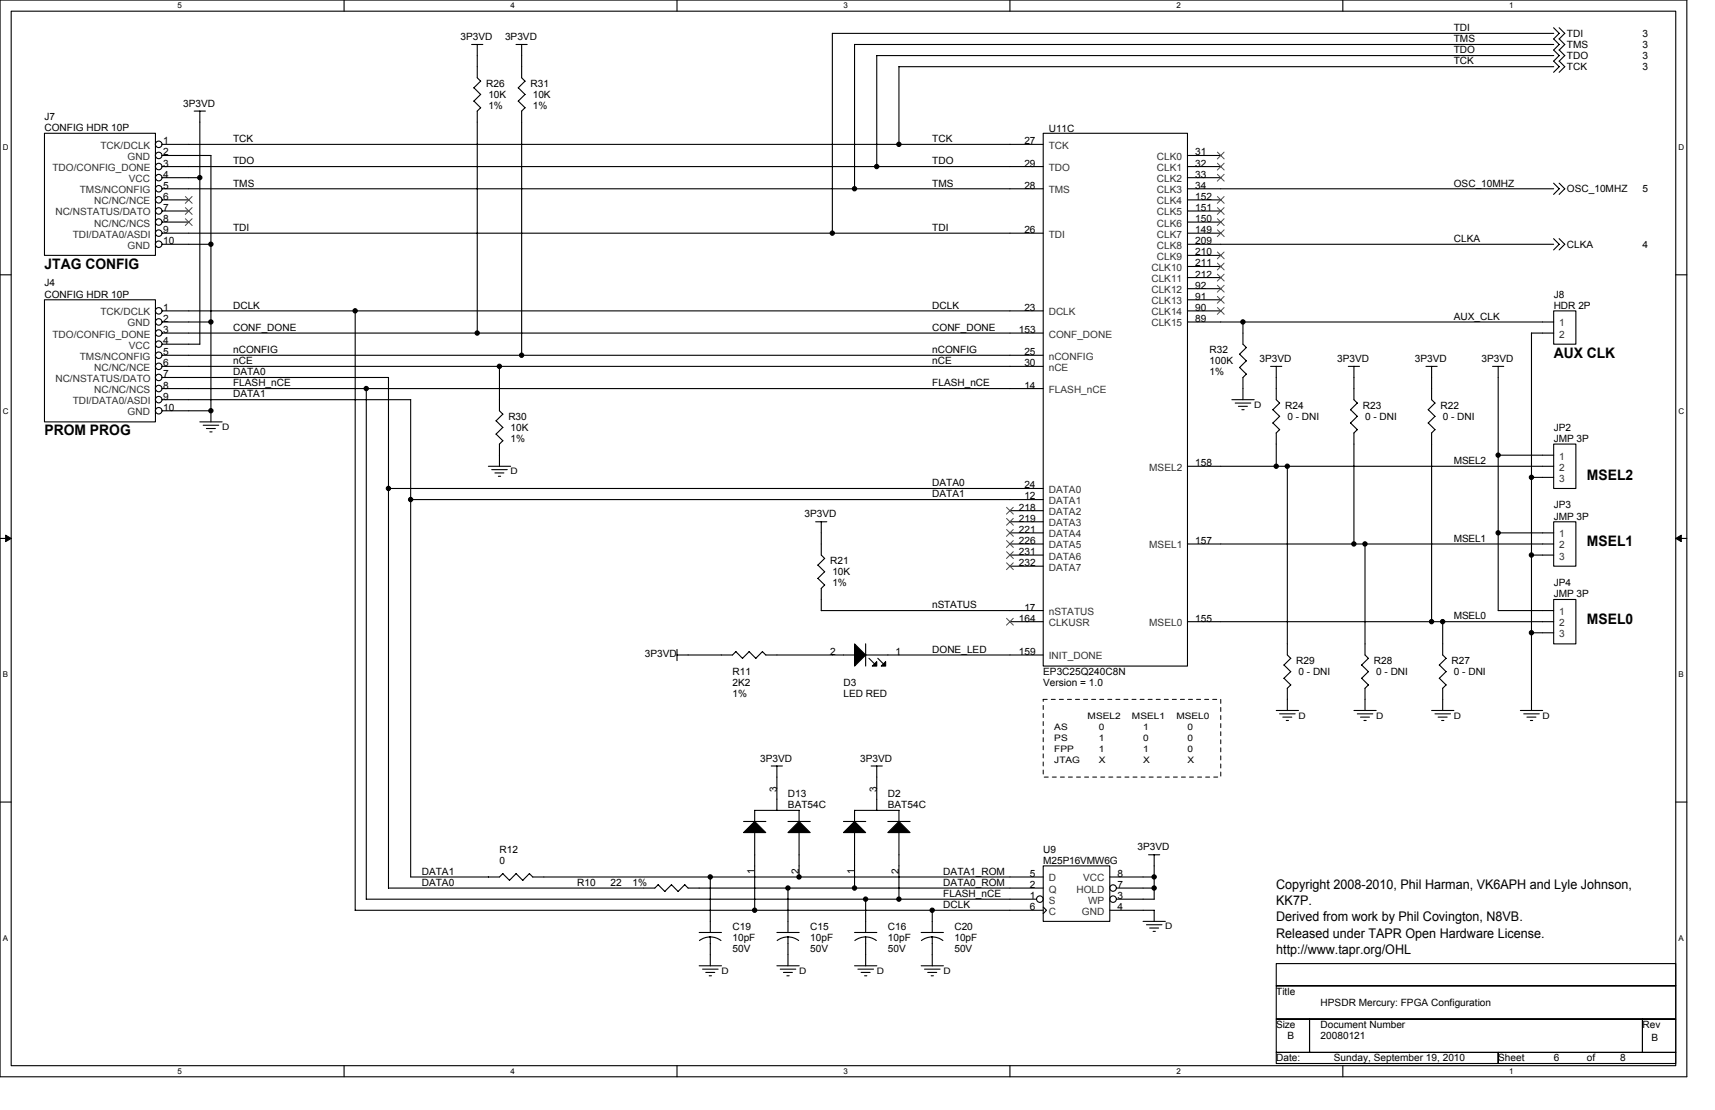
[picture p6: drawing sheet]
<svg xmlns="http://www.w3.org/2000/svg" width="432mm" height="279mm" viewBox="0 0 432 279" stroke-linecap="round" stroke-linejoin="round" font-family="sans-serif">
<path d="M0 0h424.7v271h-424.7zM2.8 2.8h419.1v265.4h-419.1z" fill="none" stroke="#000" stroke-width=".28"/>
<g fill="#fff">
<path d="M44.7 .3h1.1v2.2h-1.1z"/>
<path d="M44.7 268.5h1.1v2.3h-1.1z"/>
</g>
<path d="M86.6 0v2.8M86.6 268.2v2.8" fill="none" stroke="#000" stroke-width=".28"/>
<g fill="#fff">
<path d="M128.5 .3h1.2v2.2h-1.2z"/>
<path d="M128.5 268.5h1.2v2.3h-1.2z"/>
</g>
<path d="M170.5 0v2.8M170.5 268.2v2.8" fill="none" stroke="#000" stroke-width=".28"/>
<g fill="#fff">
<path d="M212.4 .3h1.1v2.2h-1.1z"/>
<path d="M212.4 268.5h1.1v2.3h-1.1z"/>
</g>
<path d="M254.3 0v2.8M254.3 268.2v2.8" fill="none" stroke="#000" stroke-width=".28"/>
<g fill="#fff">
<path d="M296.2 .3h1.1v2.2h-1.1z"/>
<path d="M296.2 268.5h1.1v2.3h-1.1z"/>
</g>
<path d="M338.1 0v2.8M338.1 268.2v2.8" fill="none" stroke="#000" stroke-width=".28"/>
<g fill="#fff">
<path d="M380 .3h1.1v2.2h-1.1z"/>
<path d="M380 268.5h1.1v2.3h-1.1z"/>
<path d="M.7 36h1.5v2.2h-1.5z"/>
<path d="M422.6 36h1.5v2.2h-1.5z"/>
<path d="M.7 102.3h1.5v2.3h-1.5z"/>
<path d="M422.6 102.3h1.5v2.3h-1.5z"/>
</g>
<path d="M0 69.2h2.8M421.9 69.2h2.8" fill="none" stroke="#000" stroke-width=".28"/>
<g fill="#fff">
<path d="M.7 168.7h1.4v2.2h-1.4z"/>
<path d="M422.6 168.7h1.3v2.2h-1.3z"/>
</g>
<path d="M0 135.5h2.8M421.9 135.5h2.8" fill="none" stroke="#000" stroke-width=".28"/>
<path d="M1.4 134.7l1.4 .8-1.4 .8zM421.9 135.5l1.4-.8v1.6z" fill="#000" stroke="#000" stroke-width=".25"/>
<g fill="#fff">
<path d="M.7 235.1h1.4v2.2h-1.4z"/>
<path d="M422.6 235.1h1.4v2.2h-1.4z"/>
</g>
<g fill="none" stroke="#000" stroke-width=".28">
<path d="M118.7 11.2h2.9M120.2 11.2v8.4l.8 .8M129.9 11.2h2.8M131.3 11.2v8.4l.9 .8-1.7 1.7 1.7 1.7-1.7 1.7M209.6 8.4v50.3M209.6 8.4h181.6M226.3 16.8v19.5M226.3 16.8h164.9M391.2 7l1.4 1.4-1.4 1.4M391.2 9.8l1.4 1.4-1.4 1.4 1.4 1.4-1.4 1.4M391.2 15.4l1.4 1.4-1.4 1.4M391.2 11.2h-176v36.3"/>
<path d="M391.2 14h-170.5v27.9M392.6 7l1.4 1.4-1.4 1.4M392.6 9.8l1.4 1.4-1.4 1.4 1.4 1.4-1.4 1.4M392.6 15.4l1.4 1.4-1.4 1.4M11.2 33.5h27.9v30.8h-27.9zM40.8 36.3h221.9M40.8 39.1h12.3v67.1M48.9 28h2.8M50.3 28v58.7M119.3 22.1l1.7 1.7M119.3 25.4l1.7 1.7M120.2 28v55.9"/>
<path d="M121 20.4l-1.7 1.7M121 23.8l-1.7 1.7M121 27.1l-.9 .9M130.5 25.4l1.7 1.7-.9 .9M131.3 28v61.5M262.7 33.5h36.3v134.2h-36.3zM299 39.1h8.4M40.8 41.9h221.9M40.8 44.7h9.5M40.8 47.5h221.9M40.8 50.3h6.7M40.8 53.1h6.7"/>
<path d="M40.8 55.9h6.7M40.8 58.7h221.9M299 41.9h8.4M299 44.7h8.4M299 47.5h92.2M299 50.3h8.4M299 53.1h8.4M299 55.9h8.4M299 58.7h8.4M391.2 46.1l1.4 1.4-1.4 1.4M392.6 46.1l1.4 1.4-1.4 1.4M11.2 75.5h27.9v30.7h-27.9z"/>
<path d="M40.8 78.3h221.9M40.8 61.5h12.3M89.4 78.2v150.9M299 78.3h8.4M299 61.5h92.2M299 64.3h8.4M299 67.1h8.4M299 69.9h8.4M299 72.7h8.4M299 75.5h8.4M391.2 60.1l1.4 1.4-1.4 1.4M391.2 78.3h5.6v8.3h-5.6z"/>
<path d="M392.6 60.1l1.4 1.4-1.4 1.4M40.8 92.2h221.9M40.8 81h12.3M40.8 83.8h221.9M40.8 86.6h9.5M40.8 89.4h221.9M40.8 95h57v128.5h67.1l.8-.8 1.7 1.7M40.8 97.8h221.9M92.2 97.8v128.5h168.8M125.8 92.2v11.2l.8 .9M299 81h92.2M312.1 89.2l1.7 1.6"/>
<path d="M312.9 81v5.6l.9 .9M312.9 95v5.6M313.8 87.5l-1.7 1.7M313.8 90.8l-1.7 1.7 1.7 1.7M313.8 94.2l-.9 .8M319.9 92.2h2.8M321.3 92.2v8.4l.9 .9M339.5 92.2h2.8M340.9 92.2v8.4l.9 .9-1.8 1.6M359 92.2h2.8M360.4 92.2v8.4l.9 .9-1.7 1.6M375.8 92.2h2.8"/>
<path d="M377.2 92.2v61.5h14M391.2 83.8h-5.6v95M40.8 100.6h62.6v120.1h22.4l.8-.8M40.8 103.4h12.3M50.3 106.2h5.6M51.2 107h3.9M52 107.9h2.2M52.8 108.7h.6M123 117.4h5.6M123.8 118.2h3.9M124.6 119h2.3M125.5 119.9h.5"/>
<path d="M125.8 111.8v5.6M126.6 104.2l-1.7 1.7 1.7 1.7M126.6 107.6l-1.7 1.7 1.7 1.7M126.6 110.9l-.9 .9M299 117.4h92.2M310.2 100.6h5.6M311 101.5h3.9M311.8 102.3h2.3M312.7 103.1h.5M320.5 103.1l1.7 1.7M320.5 106.5l1.7 1.7M321.3 109v8.4"/>
<path d="M322.2 101.5l-1.7 1.6M322.2 104.8l-1.7 1.7M322.2 108.1l-.9 .9M324.1 117.3v47.6l.9 .8-1.7 1.7M340 103.1l1.8 1.7-1.8 1.7M340 106.5l1.8 1.7-.9 .8M340.9 109v27.9M359.6 103.1l1.7 1.7-1.7 1.7M359.6 106.5l1.7 1.7-.9 .8M360.4 109v47.5M377.2 114.6h14M391.2 111.8h5.6v11.2h-5.6z"/>
<path d="M97.8 123h164.9M103.4 125.8h159.3M205.4 131.3h2.8M206.8 131.3v8.4l.8 .9M254.3 131.3h8.4M254.3 136.9h8.4M254.3 128.5h8.4M254.3 134.1h8.4M254.3 139.7h8.4M299 136.9h92.2M343.7 136.9v28l.9 .8-1.8 1.7M377.2 134.1h14"/>
<path d="M385.6 139.7h5.6M385.6 120.2h5.6M391.2 131.3h5.6v11.2h-5.6zM205.9 142.2l1.7 1.7M205.9 145.6l1.7 1.7M207.6 147.3l-.8 .8v5.6h55.9M207.6 140.6l-1.7 1.7M207.6 143.9l-1.7 1.7M254.3 156.5h8.4M254.3 142.5h8.4M299 156.5h92.2M363.2 156.5v8.4l.9 .8"/>
<path d="M385.6 159.3h5.6M391.2 150.9h5.6v11.2h-5.6zM170.5 163.5v2.8M185.3 164l-.9 .9h-13.9M188.6 164l-1.6 1.7-1.7-1.7M192 164l.8 .9M192 164l-1.7 1.7-1.7-1.7M192.8 164.9h22.4M218 164.9h44.7M218 162.1v5.6M218.8 165.7l1.4 1.4M221 165.7l1.4 1.4"/>
<path d="M321.3 178.8h5.6M322.2 179.7h3.9M323.3 167.4l1.7 1.7-1.7 1.7M323.3 170.7l1.7 1.7-.9 .9M324.1 173.2v5.7M340.9 178.8h5.6M341.7 179.7h4M342.8 167.4l1.8 1.7-1.8 1.7M342.8 170.7l1.8 1.7-.9 .9M343.7 173.2v5.7M360.4 178.8h5.7M361.3 179.7h3.9"/>
<path d="M362.4 167.4l1.7 1.7M362.4 170.7l1.7 1.7M363.2 173.2v5.7M364.1 165.7l-1.7 1.7M364.1 169.1l-1.7 1.7M364.1 172.4l-.9 .9M382.8 178.8h5.6M383.6 179.7h4M194.2 192.8h2.8M195.6 192.8v11.2M219.3 192.8h2.8M220.7 192.8v11.2"/>
<path d="M323 180.5h2.2M323.8 181.4h.6M342.5 180.5h2.3M343.4 181.4h.6M362.1 180.5h2.3M363 181.4h.5M384.5 180.5h2.2M385.3 181.4h.6M0 201.9h2.8M126.6 219.9l1.7 1.7M129.9 219.9l1.7 1.7M130 219.9l-1.7 1.7"/>
<path d="M133.3 219.9l.8 .8h128.6M133.3 219.9l-1.7 1.7M187.2 206.8h5.6M190 204v2.8M190 209.6v19.6M190 204h11.2M198.4 206.8h5.6M201.2 204v2.8M201.2 209.6v11.2M212.4 206.8h5.6M215.2 204h11.2M215.2 204v2.8"/>
<path d="M215.2 209.6v14M223.5 206.8h5.7M226.3 204v2.8M226.3 209.6v16.8M262.7 218h16.7v13.9h-16.7zM289.2 215.2h2.8M290.6 215.2v11.1h-9.5M421.9 201.9h2.8M89.4 229.1h173.3M167.4 224.4l1.7-1.7 1.7 1.7M173.2 223.5h89.5M173.3 223.6l-.9-.9-1.7 1.7"/>
<path d="M176 234.7h5.7M176.1 236.7l1.3-.6 1.4-.3 1.5 .3 1.2 .6M178.8 220.7v14M178.8 235.8v7.3M195.6 234.7h5.6M195.7 236.7l1.2-.6 1.5-.3 1.4 .3 1.3 .6M198.4 223.5v11.2M198.4 235.8v7.3M215.2 234.7h5.6M215.2 236.7l1.3-.6 1.4-.3 1.5 .3 1.2 .6M218 226.3v8.4M218 235.8v7.3"/>
<path d="M231.9 234.7h5.6M232 236.7l1.3-.6 1.4-.3 1.4 .3 1.3 .6M234.7 229.1v5.6M234.7 235.8v7.3M262.7 228.3l.8 .8-.8 .9M279.4 229.1h11.2v2.8M279.4 220.7h11.2M281.1 223.5h9.5M287.8 231.9h5.6M288.6 232.8h4M289.5 233.6h2.2M290.3 234.4h.6"/>
<path d="M176 243.1h5.7M176.9 243.9h3.9M177.7 244.8h2.3M178.6 245.6h.5M195.6 243.1h5.6M196.4 243.9h4M197.3 244.8h2.2M198.1 245.6h.6M215.2 243.1h5.6M216 243.9h3.9M216.8 244.8h2.3M217.7 245.6h.5"/>
<path d="M231.9 243.1h5.6M232.8 243.9h3.9M233.6 244.8h2.2M234.4 245.6h.6M321.3 242.5h100.6v5.6h-100.6zM321.3 248.1h100.6v8.4h-100.6zM321.3 256.5h8.4v8.4h-8.4zM329.7 256.5h83.8v8.4h-83.8zM413.5 256.5h8.4v8.4h-8.4zM321.3 264.9h55.9v2.8h-55.9zM377.2 264.9h44.7v2.8h-44.7z"/>
<circle cx="40" cy="36.3" r=".82"/>
<circle cx="40" cy="39.1" r=".82"/>
<circle cx="40" cy="58.7" r=".82"/>
<circle cx="40" cy="55.9" r=".82"/>
<circle cx="40" cy="53.1" r=".82"/>
<circle cx="40" cy="41.9" r=".82"/>
<circle cx="40" cy="50.3" r=".82"/>
<circle cx="40" cy="44.7" r=".82"/>
<circle cx="40" cy="47.5" r=".82"/>
<circle cx="40" cy="78.2" r=".82"/>
<circle cx="40" cy="61.5" r=".82"/>
<circle cx="40" cy="92.2" r=".82"/>
<circle cx="40" cy="81" r=".82"/>
<circle cx="40" cy="95" r=".82"/>
<circle cx="40" cy="86.6" r=".82"/>
<circle cx="40" cy="83.8" r=".82"/>
<circle cx="40" cy="89.4" r=".82"/>
<circle cx="40" cy="97.8" r=".82"/>
<circle cx="40" cy="100.6" r=".82"/>
<circle cx="40" cy="103.4" r=".82"/>
<circle cx="261.8" cy="226.3" r=".82"/>
<circle cx="280.3" cy="226.3" r=".82"/>
<circle cx="280.3" cy="223.5" r=".82"/>
</g>
<path d="M262.7 176h44.7v19.6h-44.7v-19.6" fill="none" stroke="#000" stroke-width=".25" stroke-dasharray="1 1 1 1 1 1 1 1"/>
<g fill="#000" stroke="#000" stroke-width=".28">
<path d="M215.2 162.1l2.8 2.8-2.8 2.8z" fill-rule="evenodd"/>
<path d="M220.7 166.5v1.2h-1.1z" fill-rule="evenodd"/>
<path d="M223 166.5v1.2h-1.1z" fill-rule="evenodd"/>
<path d="M187.2 209.6l2.8-2.8 2.8 2.8z" fill-rule="evenodd"/>
<path d="M198.4 209.6l2.8-2.8 2.8 2.8z" fill-rule="evenodd"/>
<path d="M212.4 209.6l2.8-2.8 2.8 2.8z" fill-rule="evenodd"/>
<path d="M223.5 209.6l2.8-2.8 2.8 2.8z" fill-rule="evenodd"/>
<circle cx="226.3" cy="36.3" r=".54"/>
<circle cx="50.3" cy="44.7" r=".54"/>
<circle cx="209.6" cy="58.7" r=".54"/>
<circle cx="215.1" cy="47.5" r=".54"/>
<circle cx="220.7" cy="41.9" r=".54"/>
<circle cx="53.1" cy="61.5" r=".54"/>
<circle cx="89.4" cy="78.2" r=".54"/>
<circle cx="53.1" cy="81" r=".54"/>
<circle cx="92.2" cy="97.8" r=".54"/>
<circle cx="120.2" cy="83.8" r=".54"/>
<circle cx="125.7" cy="92.2" r=".54"/>
<circle cx="131.3" cy="89.4" r=".54"/>
<circle cx="312.9" cy="81" r=".54"/>
<circle cx="53.1" cy="103.4" r=".54"/>
<circle cx="321.3" cy="117.4" r=".54"/>
<circle cx="324.1" cy="117.4" r=".54"/>
<circle cx="377.2" cy="114.6" r=".54"/>
<circle cx="97.8" cy="122.9" r=".54"/>
<circle cx="103.4" cy="125.7" r=".54"/>
<circle cx="340.9" cy="136.9" r=".54"/>
<circle cx="343.7" cy="136.9" r=".54"/>
<circle cx="377.2" cy="134.1" r=".54"/>
<circle cx="385.6" cy="139.7" r=".54"/>
<circle cx="385.6" cy="120.1" r=".54"/>
<circle cx="360.4" cy="156.5" r=".54"/>
<circle cx="363.2" cy="156.5" r=".54"/>
<circle cx="385.6" cy="159.3" r=".54"/>
<circle cx="178.8" cy="220.7" r=".54"/>
<circle cx="190" cy="229.1" r=".54"/>
<circle cx="198.4" cy="223.5" r=".54"/>
<circle cx="201.2" cy="220.7" r=".54"/>
<circle cx="215.1" cy="223.5" r=".54"/>
<circle cx="217.9" cy="226.3" r=".54"/>
<circle cx="226.3" cy="226.3" r=".54"/>
<circle cx="234.7" cy="229.1" r=".54"/>
<circle cx="290.6" cy="223.5" r=".54"/>
<circle cx="290.6" cy="220.7" r=".54"/>
</g>
<g fill="none" stroke="#4c4c4c" stroke-width=".25">
<path d="M306.5 38.3l1.7 1.7M308.2 38.3l-1.7 1.7M46.7 49.5l1.7 1.7M46.7 52.3l1.7 1.7M46.7 55.1l1.7 1.7M48.4 49.5l-1.7 1.7M48.4 52.3l-1.7 1.7M48.4 55.1l-1.7 1.7M306.5 41.1l1.7 1.7M306.5 43.9l1.7 1.7M306.5 49.5l1.7 1.7M306.5 52.3l1.7 1.7"/>
<path d="M306.5 55.1l1.7 1.7M306.5 57.8l1.7 1.8M308.2 41.1l-1.7 1.7M308.2 43.9l-1.7 1.7M308.2 49.5l-1.7 1.7M308.2 52.3l-1.7 1.7M308.2 55.1l-1.7 1.7M308.2 57.8l-1.7 1.8M306.5 63.4l1.7 1.8M306.5 66.2l1.7 1.7M306.5 69l1.7 1.7M306.5 71.8l1.7 1.7"/>
<path d="M306.5 74.6l1.7 1.7M306.5 77.4l1.7 1.7M308.2 63.4l-1.7 1.8M308.2 66.2l-1.7 1.7M308.2 69l-1.7 1.7M308.2 71.8l-1.7 1.7M308.2 74.6l-1.7 1.7M308.2 77.4l-1.7 1.7M253.4 127.7l1.7 1.7M253.4 130.5l1.7 1.7M253.4 133.3l1.7 1.7M253.4 136.1l1.7 1.7"/>
<path d="M253.4 138.9l1.7 1.7M255.1 127.7l-1.7 1.7M255.1 130.5l-1.7 1.7M255.1 133.3l-1.7 1.7M255.1 136.1l-1.7 1.7M255.1 138.9l-1.7 1.7M253.4 155.6l1.7 1.8M253.4 141.7l1.7 1.7M255.1 155.6l-1.7 1.8M255.1 141.7l-1.7 1.7"/>
</g>
<g font-size="3.6">
<text x="11.2" y="67.6">JTAG CONFIG</text>
<text x="391.2" y="90">AUX CLK</text>
<text x="11.2" y="109.6">PROM PROG</text>
<text x="399.6" y="120.7">MSEL2</text>
<text x="399.6" y="137.5">MSEL1</text>
<text x="399.6" y="157.1">MSEL0</text>
</g>
<g font-size="3.3">
<text x="321.3" y="223.8">Copyright 2008-2010, Phil Harman, VK6APH and Lyle Johnson,</text>
<text x="321.3" y="227.8">KK7P.</text>
<text x="321.3" y="231.9">Derived from work by Phil Covington, N8VB.</text>
<text x="321.3" y="236">Released under TAPR Open Hardware License.</text>
<text x="321.3" y="240.1">http://www.tapr.org/OHL</text>
</g>
<g font-size="2.5">
<text x="116" y="10.1">3P3VD</text>
<text x="127.1" y="10.1">3P3VD</text>
<text x="366" y="10.6">TMS</text>
<text x="366" y="7.9">TDI</text>
<text x="394.5" y="9.2">TDI</text>
<text x="413.5" y="9.2">3</text>
<text x="366" y="16.2">TCK</text>
<text x="366" y="13.4">TDO</text>
<text x="394.5" y="12">TMS</text>
<text x="394.5" y="14.8">TDO</text>
<text x="394.5" y="17.6">TCK</text>
<text x="413.5" y="17.6">3</text>
<text x="413.5" y="12">3</text>
<text x="413.5" y="14.8">3</text>
<text x="122.4" y="21.8">R26</text>
<text x="133.6" y="21.8">R31</text>
<text x="46.1" y="26.9">3P3VD</text>
<text x="123" y="24.6">10K</text>
<text x="123" y="27.4">1%</text>
<text x="134.1" y="24.6">10K</text>
<text x="134.1" y="27.4">1%</text>
<text x="11.2" y="30.2">J7</text>
<text x="11.2" y="33">CONFIG HDR 10P</text>
<text x="58.7" y="35.8">TCK</text>
<text x="234.7" y="35.8">TCK</text>
<text x="264.1" y="33.3">U11C</text>
<text x="41.1" y="36.3">1</text>
<text x="41.1" y="39.1">2</text>
<text x="41.1" y="41.9">3</text>
<text x="58.7" y="41.4">TDO</text>
<text x="234.7" y="41.4">TDO</text>
<text x="257.9" y="36.3">27</text>
<text x="257.9" y="41.9">29</text>
<text x="300.9" y="39.1">31</text>
<text x="300.9" y="41.9">32</text>
<text x="41.1" y="44.7">4</text>
<text x="41.1" y="47.5">5</text>
<text x="58.7" y="47">TMS</text>
<text x="234.7" y="47">TMS</text>
<text x="257.9" y="47.5">28</text>
<text x="300.9" y="44.7">33</text>
<text x="300.9" y="47.5">34</text>
<text x="366" y="47">OSC_10MHZ</text>
<text x="41.1" y="50.3">6</text>
<text x="41.1" y="53.1">7</text>
<text x="300.9" y="50.3">152</text>
<text x="300.9" y="53.1">151</text>
<text x="394.5" y="48.4">OSC_10MHZ</text>
<text x="413.5" y="48.4">5</text>
<text x="41.1" y="55.9">8</text>
<text x="41.1" y="58.7">9</text>
<text x="58.7" y="58.1">TDI</text>
<text x="234.7" y="58.1">TDI</text>
<text x="257.9" y="58.7">26</text>
<text x="300.9" y="55.9">150</text>
<text x="300.9" y="58.7">149</text>
<text x="41.1" y="61.5">10</text>
<text x="300.9" y="61.5">209</text>
<text x="300.9" y="64.3">210</text>
<text x="366" y="60.9">CLKA</text>
<text x="394.5" y="62.3">CLKA</text>
<text x="413.5" y="62.3">4</text>
<text x="300.9" y="67.1">211</text>
<text x="300.9" y="69.8">212</text>
<text x="11.2" y="72.1">J4</text>
<text x="11.2" y="74.9">CONFIG HDR 10P</text>
<text x="58.7" y="77.7">DCLK</text>
<text x="234.7" y="77.7">DCLK</text>
<text x="300.9" y="72.6">92</text>
<text x="300.9" y="75.4">91</text>
<text x="391.2" y="74.9">J8</text>
<text x="391.2" y="77.7">HDR 2P</text>
<text x="41.1" y="78.2">1</text>
<text x="41.1" y="81">2</text>
<text x="41.1" y="83.8">3</text>
<text x="58.7" y="83.3">CONF_DONE</text>
<text x="234.7" y="83.3">CONF_DONE</text>
<text x="256.5" y="83.8">153</text>
<text x="257.9" y="78.2">23</text>
<text x="300.9" y="78.2">90</text>
<text x="300.9" y="81">89</text>
<text x="366" y="80.5">AUX_CLK</text>
<text x="41.1" y="86.6">4</text>
<text x="41.1" y="89.4">5</text>
<text x="58.7" y="88.9">nCONFIG</text>
<text x="234.7" y="88.9">nCONFIG</text>
<text x="257.9" y="89.4">25</text>
<text x="304.6" y="88.9">R32</text>
<text x="41.1" y="92.2">6</text>
<text x="41.1" y="95">7</text>
<text x="58.7" y="91.7">nCE</text>
<text x="58.7" y="94.5">DATA0</text>
<text x="234.7" y="91.7">nCE</text>
<text x="257.9" y="92.2">30</text>
<text x="304.6" y="91.7">100K</text>
<text x="304.6" y="94.5">1%</text>
<text x="317.1" y="91.1">3P3VD</text>
<text x="336.7" y="91.1">3P3VD</text>
<text x="356.3" y="91.1">3P3VD</text>
<text x="373" y="91.1">3P3VD</text>
<text x="41.1" y="97.8">8</text>
<text x="41.1" y="100.6">9</text>
<text x="58.7" y="100.1">DATA1</text>
<text x="58.7" y="97.3">FLASH_nCE</text>
<text x="234.7" y="97.3">FLASH_nCE</text>
<text x="257.9" y="97.8">14</text>
<text x="41.1" y="103.4">10</text>
<text x="128" y="105.6">R30</text>
<text x="323.6" y="102.8">R24</text>
<text x="324.1" y="105.6">0 - DNI</text>
<text x="343.1" y="102.8">R23</text>
<text x="343.7" y="105.6">0 - DNI</text>
<text x="362.7" y="102.8">R22</text>
<text x="363.2" y="105.6">0 - DNI</text>
<text x="128.5" y="108.4">10K</text>
<text x="128.5" y="111.2">1%</text>
<text x="391.2" y="108.4">JP2</text>
<text x="391.2" y="111.2">JMP 3P</text>
<text x="300.9" y="117.3">158</text>
<text x="366" y="116.8">MSEL2</text>
<text x="234.7" y="122.4">DATA0</text>
<text x="234.7" y="125.2">DATA1</text>
<text x="257.9" y="122.9">24</text>
<text x="257.9" y="125.7">12</text>
<text x="202.6" y="130.2">3P3VD</text>
<text x="256.5" y="128.5">218</text>
<text x="256.5" y="131.3">219</text>
<text x="391.2" y="128">JP3</text>
<text x="391.2" y="130.8">JMP 3P</text>
<text x="256.5" y="134.1">221</text>
<text x="256.5" y="136.9">226</text>
<text x="300.9" y="136.9">157</text>
<text x="366" y="136.4">MSEL1</text>
<text x="209" y="142">R21</text>
<text x="256.5" y="139.7">231</text>
<text x="256.5" y="142.5">232</text>
<text x="209.6" y="144.8">10K</text>
<text x="209.6" y="147.6">1%</text>
<text x="391.2" y="147.6">JP4</text>
<text x="234.7" y="153.1">nSTATUS</text>
<text x="257.9" y="153.7">17</text>
<text x="366" y="155.9">MSEL0</text>
<text x="391.2" y="150.3">JMP 3P</text>
<text x="256.5" y="156.5">164</text>
<text x="300.9" y="156.5">155</text>
<text x="162.3" y="165.4">3P3VD</text>
<text x="209" y="164.8">2</text>
<text x="225.5" y="164.8">1</text>
<text x="234.7" y="164.3">DONE_LED</text>
<text x="256.5" y="164.8">159</text>
<text x="326.4" y="167.1">R29</text>
<text x="345.9" y="167.1">R28</text>
<text x="365.5" y="167.1">R27</text>
<text x="184.4" y="169.9">R11</text>
<text x="184.4" y="172.7">2K2</text>
<text x="212.4" y="172.7">D3</text>
<text x="262.7" y="172.7">Version = 1.0</text>
<text x="262.7" y="169.9">EP3C25Q240C8N</text>
<text x="326.9" y="169.9">0 - DNI</text>
<text x="346.5" y="169.9">0 - DNI</text>
<text x="366" y="169.9">0 - DNI</text>
<text x="184.4" y="175.5">1%</text>
<text x="212.4" y="175.5">LED RED</text>
<text x="191.4" y="191.7">3P3VD</text>
<text x="216.6" y="191.7">3P3VD</text>
<text x="195.6" y="199.2" transform="rotate(-90 195.6 199.2)">3</text>
<text x="198.4" y="200.6">D13</text>
<text x="198.4" y="203.4">BAT54C</text>
<text x="220.7" y="199.2" transform="rotate(-90 220.7 199.2)">3</text>
<text x="223.5" y="200.6">D2</text>
<text x="223.5" y="203.4">BAT54C</text>
<text x="125.8" y="214.6">R12</text>
<text x="262.7" y="214.6">U9</text>
<text x="286.4" y="214.1">3P3VD</text>
<text x="106.2" y="220.2">DATA1</text>
<text x="125.8" y="217.4">0</text>
<text x="190" y="220" transform="rotate(-90 190 220)">1</text>
<text x="201.2" y="220" transform="rotate(-90 201.2 220)">2</text>
<text x="215.1" y="220" transform="rotate(-90 215.1 220)">1</text>
<text x="226.3" y="220" transform="rotate(-90 226.3 220)">2</text>
<text x="237.5" y="220.2">DATA1_ROM</text>
<text x="259.3" y="220.7">5</text>
<text x="262.7" y="217.4">M25P16VMW6G</text>
<text x="281.4" y="220.7">8</text>
<text x="106.2" y="223">DATA0</text>
<text x="145.3" y="223">R10</text>
<text x="153.7" y="223">22</text>
<text x="159.3" y="223">1%</text>
<text x="237.5" y="225.8">FLASH_nCE</text>
<text x="237.5" y="223">DATA0_ROM</text>
<text x="259.3" y="226.3">1</text>
<text x="259.3" y="223.5">2</text>
<text x="281.4" y="226.3">3</text>
<text x="281.4" y="223.5">7</text>
<text x="237.5" y="228.6">DCLK</text>
<text x="259.3" y="229.1">6</text>
<text x="281.4" y="229.1">4</text>
<text x="184.4" y="234.2">C19</text>
<text x="184.4" y="237">10pF</text>
<text x="184.4" y="239.8">50V</text>
<text x="204" y="234.2">C15</text>
<text x="204" y="237">10pF</text>
<text x="204" y="239.8">50V</text>
<text x="223.5" y="234.2">C16</text>
<text x="223.5" y="237">10pF</text>
<text x="223.5" y="239.8">50V</text>
<text x="240.3" y="234.2">C20</text>
<text x="240.3" y="237">10pF</text>
<text x="240.3" y="239.8">50V</text>
<text x="321.3" y="250.4">Title</text>
<text x="332.5" y="253.2">HPSDR Mercury: FPGA Configuration</text>
<text x="321.3" y="258.8">Size</text>
<text x="324.1" y="261.6">B</text>
<text x="332.5" y="258.8">Document Number</text>
<text x="332.5" y="261.6">20080121</text>
<text x="413.5" y="258.8">Rev</text>
<text x="415.8" y="262.1">B</text>
<text x="321.3" y="267.1">Date:</text>
<text x="335.9" y="267.1">Sunday, September 19, 2010</text>
<text x="377.2" y="267.1">Sheet</text>
<text x="391.2" y="267.1">6</text>
<text x="399.6" y="267.1">of</text>
<text x="407.9" y="267.1">8</text>
</g>
<g font-size="2.5" fill="#333">
<text x="25.3" y="37.5">TCK/DCLK</text>
<text x="32.1" y="40.3">GND</text>
<text x="264.1" y="37.5">TCK</text>
<text x="291.3" y="40.3">CLK0</text>
<text x="13.2" y="43.1">TDO/CONFIG_DONE</text>
<text x="32.4" y="45.8">VCC</text>
<text x="264.1" y="43.1">TDO</text>
<text x="291.3" y="43.1">CLK1</text>
<text x="291.3" y="45.8">CLK2</text>
<text x="20.1" y="48.6">TMS/NCONFIG</text>
<text x="23.7" y="51.4">NC/NC/NCE</text>
<text x="264.1" y="48.6">TMS</text>
<text x="291.3" y="48.6">CLK3</text>
<text x="291.3" y="51.4">CLK4</text>
<text x="13.9" y="54.2">NC/NSTATUS/DATO</text>
<text x="18.3" y="59.8">TDI/DATA0/ASDI</text>
<text x="23.7" y="57">NC/NC/NCS</text>
<text x="264.1" y="59.8">TDI</text>
<text x="291.3" y="54.2">CLK5</text>
<text x="291.3" y="57">CLK6</text>
<text x="291.3" y="59.8">CLK7</text>
<text x="32.1" y="62.6">GND</text>
<text x="291.3" y="62.6">CLK8</text>
<text x="291.3" y="65.4">CLK9</text>
<text x="289.9" y="68.2">CLK10</text>
<text x="289.9" y="71">CLK11</text>
<text x="289.9" y="73.8">CLK12</text>
<text x="289.9" y="76.6">CLK13</text>
<text x="25.3" y="79.4">TCK/DCLK</text>
<text x="32.1" y="82.2">GND</text>
<text x="264.1" y="79.4">DCLK</text>
<text x="289.9" y="79.4">CLK14</text>
<text x="289.9" y="82.2">CLK15</text>
<text x="392.6" y="82.2">1</text>
<text x="13.2" y="85">TDO/CONFIG_DONE</text>
<text x="32.4" y="87.8">VCC</text>
<text x="264.1" y="85">CONF_DONE</text>
<text x="392.6" y="85">2</text>
<text x="20.1" y="90.6">TMS/NCONFIG</text>
<text x="23.7" y="93.3">NC/NC/NCE</text>
<text x="264.1" y="93.3">nCE</text>
<text x="264.1" y="90.6">nCONFIG</text>
<text x="13.9" y="96.1">NC/NSTATUS/DATO</text>
<text x="18.3" y="101.7">TDI/DATA0/ASDI</text>
<text x="23.7" y="98.9">NC/NC/NCS</text>
<text x="264.1" y="98.9">FLASH_nCE</text>
<text x="32.1" y="104.5">GND</text>
<text x="289.3" y="118.5">MSEL2</text>
<text x="392.6" y="115.7">1</text>
<text x="392.6" y="118.5">2</text>
<text x="264.1" y="124.1">DATA0</text>
<text x="392.6" y="121.3">3</text>
<text x="264.1" y="126.9">DATA1</text>
<text x="264.1" y="129.7">DATA2</text>
<text x="264.1" y="132.5">DATA3</text>
<text x="264.1" y="135.3">DATA4</text>
<text x="392.6" y="135.3">1</text>
<text x="264.1" y="138">DATA5</text>
<text x="264.1" y="140.8">DATA6</text>
<text x="264.1" y="143.6">DATA7</text>
<text x="289.3" y="138">MSEL1</text>
<text x="392.6" y="138">2</text>
<text x="392.6" y="140.8">3</text>
<text x="264.1" y="154.8">nSTATUS</text>
<text x="392.6" y="154.8">1</text>
<text x="264.1" y="157.6">CLKUSR</text>
<text x="289.3" y="157.6">MSEL0</text>
<text x="392.6" y="157.6">2</text>
<text x="392.6" y="160.4">3</text>
<text x="264.1" y="166">INIT_DONE</text>
<text x="264.1" y="221.9">D</text>
<text x="272.7" y="221.9">VCC</text>
<text x="264.1" y="227.5">S</text>
<text x="264.1" y="224.7">Q</text>
<text x="271" y="224.7">HOLD</text>
<text x="273.9" y="227.5">WP</text>
<text x="264.1" y="230.3">C</text>
<text x="272.4" y="230.3">GND</text>
</g>
<g font-size="2.2">
<text x="315.7" y="102.6">D</text>
<text x="55.9" y="108.2">D</text>
<text x="128.5" y="119.4">D</text>
<text x="265.5" y="183.7">AS</text>
<text x="273.8" y="180.9">MSEL2</text>
<text x="276.6" y="183.7">0</text>
<text x="285" y="180.9">MSEL1</text>
<text x="287.8" y="183.7">1</text>
<text x="296.2" y="180.9">MSEL0</text>
<text x="299" y="183.7">0</text>
<text x="326.9" y="180.9">D</text>
<text x="346.5" y="180.9">D</text>
<text x="366" y="180.9">D</text>
<text x="388.4" y="180.9">D</text>
<text x="265.5" y="186.5">PS</text>
<text x="265.5" y="189.3">FPP</text>
<text x="276.6" y="189.3">1</text>
<text x="276.6" y="186.5">1</text>
<text x="287.8" y="189.3">1</text>
<text x="287.8" y="186.5">0</text>
<text x="299" y="189.3">0</text>
<text x="299" y="186.5">0</text>
<text x="265.5" y="192">JTAG</text>
<text x="276.6" y="192">X</text>
<text x="287.8" y="192">X</text>
<text x="299" y="192">X</text>
<text x="293.4" y="234">D</text>
<text x="181.6" y="245.1">D</text>
<text x="201.2" y="245.1">D</text>
<text x="220.7" y="245.1">D</text>
<text x="237.5" y="245.1">D</text>
</g>
<g font-size="2">
<text x="44.7" y="2.1">5</text>
<text x="128.5" y="2.1">4</text>
<text x="212.4" y="2.1">3</text>
<text x="296.2" y="2.1">2</text>
<text x="380" y="2.1">1</text>
<text x=".7" y="37.8">D</text>
<text x="422.6" y="37.8">D</text>
<text x=".7" y="104.1">C</text>
<text x="422.6" y="104.1">C</text>
<text x=".7" y="170.5">B</text>
<text x="422.6" y="170.5">B</text>
<text x=".7" y="236.9">A</text>
<text x="422.6" y="236.9">A</text>
<text x="44.7" y="270.3">5</text>
<text x="128.5" y="270.3">4</text>
<text x="212.4" y="270.3">3</text>
<text x="296.2" y="270.3">2</text>
<text x="380" y="270.3">1</text>
</g>
</svg>
